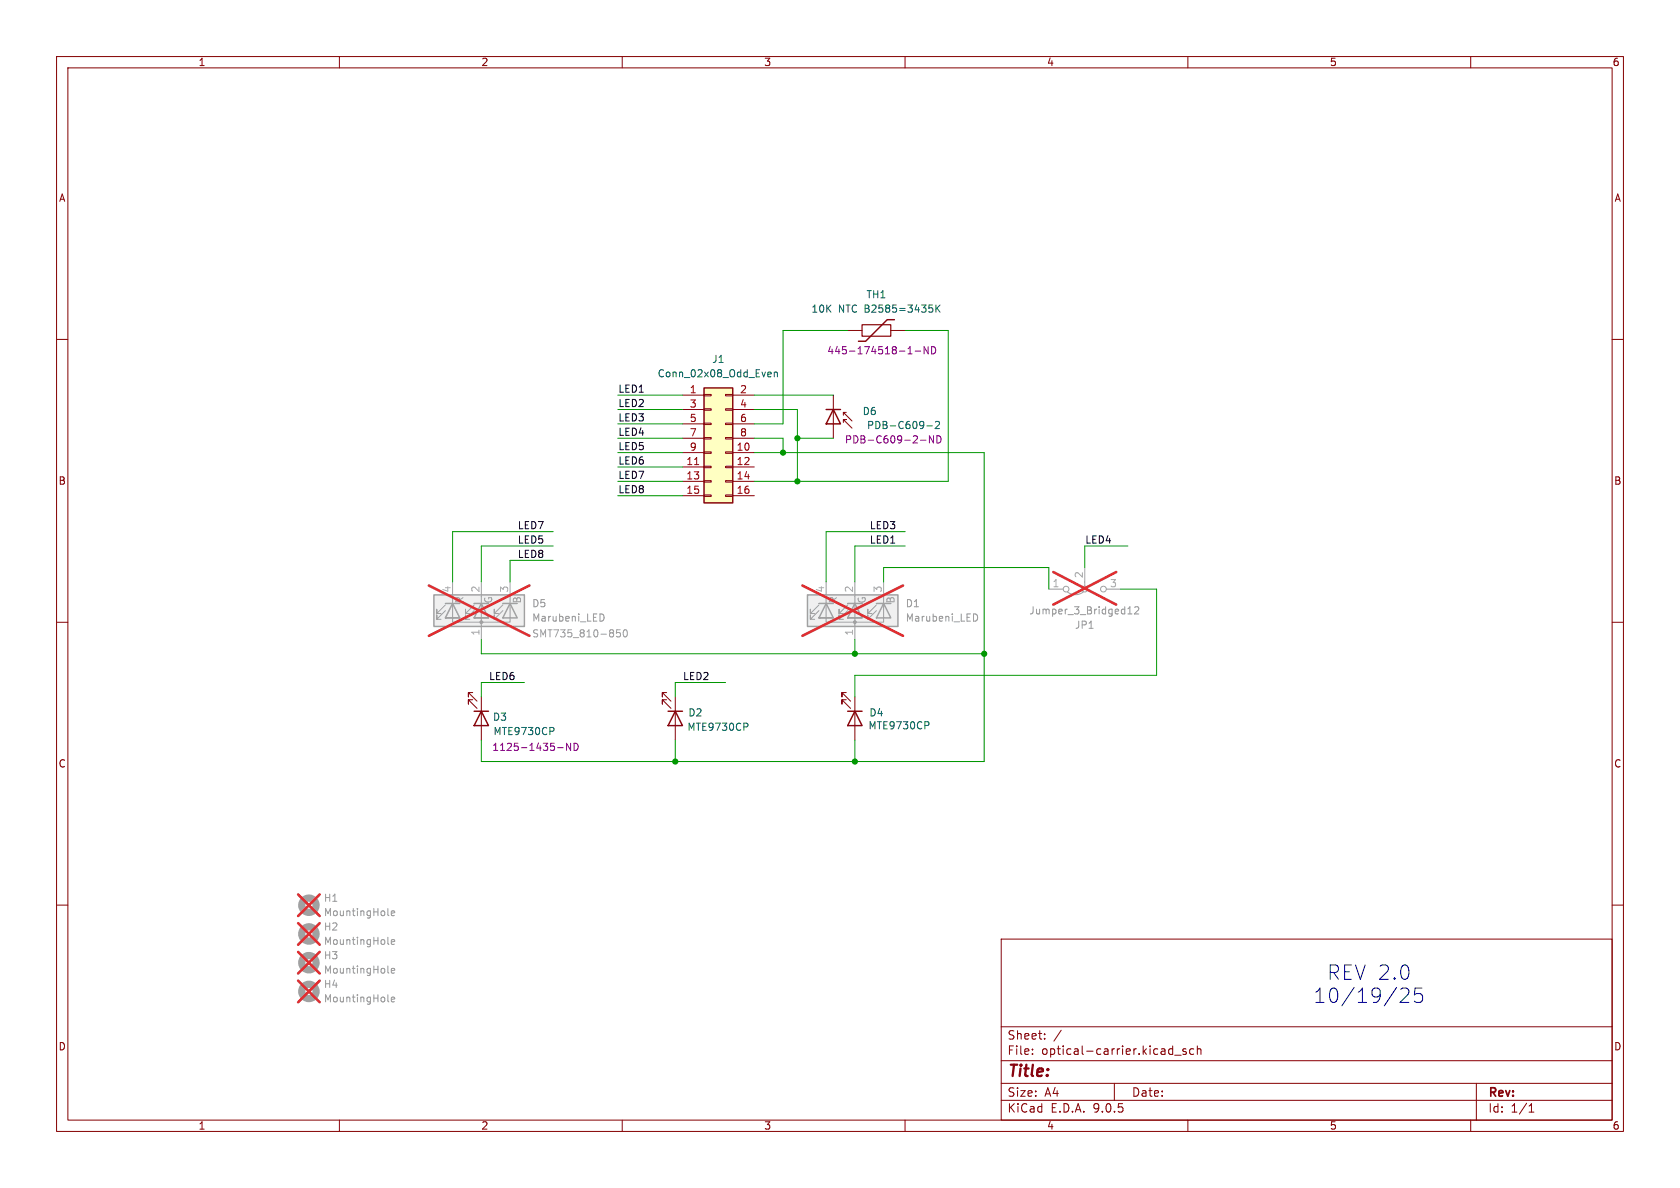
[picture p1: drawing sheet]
<svg xmlns="http://www.w3.org/2000/svg" width="297mm" height="210mm" viewBox="0 0 297 210" stroke-linecap="round" stroke-linejoin="round" font-family="sans-serif">
<g fill="none" stroke="#840000" stroke-width=".18">
<path d="M10 10h277v190h-277zM12 12h273v186h-273zM60 10v2M110 10v2M160 10v2M210 10v2M260 10v2M10 60h2M285 60h2M10 110h2M285 110h2M10 160h2"/>
<path d="M177 166h108v32h-108zM285 160h2M60 198v2M110 198v2M160 198v2M177 194.5h108M177 191.5h108M177 187.5h108M177 181.5h108M182.5 186.3v.1M182.5 185.5v.1M184.7 183.6v.1"/>
<path d="M184.7 182.8v.1M187.6 182.1l-1.3 2M197 191.5v3M207.2 185.4l.1 .1M207.3 184.9v1.5M207.3 186.3l-.1 .1M207.7 186.5h1.1M209.7 185.5l-.4-.1-.2 .2 .1 .2 .5 .2v.3h-.6M210 198v2M211 185.5l-.4-.1-.3 .3v.4l.2 .2h.5M211.7 185.5l.2-.1 .3 .1 .1 .9M211.7 184.9v1.5"/>
<path d="M260 198v2M261 191.5v6.5M270.3 196.6h.9M270.3 195.5l.4-.4v1.5"/>
</g>
<path d="M142.7 105.2h16v5.5h-16z" fill="#f0f0f0"/>
<path d="M142.7 105.2h16v5.5h-16zM144.8 106.7h2.5M146 106.7l1.3 2.5h-2.5zM149.9 106.7h2.5M151.1 106.7l1.3 2.5h-2.5zM154.9 106.7h2.6M156.2 106.7l1.3 2.5h-2.6z" fill="none" stroke="#a1a1a1" stroke-width=".25"/>
<g fill="none" stroke="#a1a1a1" stroke-width=".18">
<path d="M144.8 106.7h2.5M144.8 106.9l-1.5 1.6v-.8v.8h.7M144.8 108l-1.5 1.5v-.8v.8h.7M144.8 109.2h.1M144.8 109.2h2.5zM146 102.9v7.1h10.2v-7.1M149.9 106.7h2.5M149.9 106.9l-1.6 1.6v-.8v.8h.8M149.9 108l-1.6 1.5v-.8v.8h.8M149.9 109.2h.1M149.9 109.2h2.5zM151.1 102.9v10.1"/>
<path d="M154.9 106.9l-1.5 1.6v-.8v.8h.8M154.9 108l-1.5 1.5v-.8v.8h.8"/>
</g>
<circle cx="151.1" cy="110" r=".25" fill="#a1a1a1" stroke="#a1a1a1" stroke-width=".18"/>
<path d="M172.1 108.5a.64 .64 0 0 1 .7 .7 .64 .64 0 0 1-.7 .6" fill="none" stroke="#989898" stroke-width=".18"/>
<path d="M141.9 103.5l17.7 8.9M159.6 103.5l-17.7 8.9" fill="none" stroke="#e12e31" stroke-width=".46"/>
<path d="M117.9 122.4h-.8v.8v-.8l1.5 1.6M117.9 123.7h-.8v.8v-.8l1.5 1.5M119.4 123.2v7.6" fill="none" stroke="#840000" stroke-width=".18"/>
<path d="M118.1 125.7h2.5M119.4 125.7l1.2 2.6h-2.5z" fill="none" stroke="#840000" stroke-width=".25"/>
<path d="M132 127.8l.2 .3v.3l-.2 .1" fill="none" stroke="#006464" stroke-width=".18"/>
<path d="M76.7 105.2h16v5.5h-16z" fill="#f0f0f0"/>
<path d="M76.7 105.2h16v5.5h-16zM78.7 106.7h2.6M80 106.7l1.3 2.5h-2.6zM83.8 106.7h2.6M85.1 106.7l1.3 2.5h-2.6zM88.9 106.7h2.5M90.2 106.7l1.2 2.5h-2.5z" fill="none" stroke="#a1a1a1" stroke-width=".25"/>
<g fill="none" stroke="#a1a1a1" stroke-width=".18">
<path d="M78.7 106.7h2.6M78.7 106.9l-1.5 1.6v-.8v.8h.8M78.7 108l-1.5 1.5v-.8v.8h.8M78.7 109.2h.1M78.7 109.2h2.6zM80 102.9v7.1h10.2v-7.1M83.8 106.7h2.6M83.8 106.9l-1.5 1.6v-.8v.8h.8M83.8 108l-1.5 1.5v-.8v.8h.8M83.8 109.2h.1M83.8 109.2h2.6zM85.1 102.9v10.1"/>
<path d="M88.9 106.9l-1.5 1.6v-.8v.8h.7M88.9 108l-1.5 1.5v-.8v.8h.7M109.6 111.3h-.6v.6l.1-.1 .5 .1 .1 .1-.1 .5-.2 .1-.4-.1M110.3 111.4l.2-.1a.68 .68 0 0 1 .4 .7 .68 .68 0 0 1-.4 .6l-.2-.1-.1-.4z"/>
</g>
<circle cx="85.1" cy="110" r=".25" fill="#a1a1a1" stroke="#a1a1a1" stroke-width=".18"/>
<path d="M106.1 108.5a.64 .64 0 0 1 .7 .7 .64 .64 0 0 1-.7 .6M68.6 176.9l.2 .2M68.6 161.7l.2 .2M68.6 171.8l.2 .2M68.6 166.8l.2 .1M69.2 176.7l.6-.1-.1-.3h-.3l-.2 .1v.6h.5M69.2 161.4l.6-.1-.1-.2-.3-.1-.2 .2v.6h.5M69.2 166.5l.6-.1-.1-.2-.3-.1-.2 .2v.6h.5M69.2 171.6l.6-.1-.1-.3h-.3l-.2 .2v.6h.5" fill="none" stroke="#989898" stroke-width=".18"/>
<path d="M75.8 103.5l17.8 8.9M93.6 103.5l-17.8 8.9M52.7 158.1l3.8 3.8M56.5 158.1l-3.8 3.8M52.7 173.4l3.8 3.8M52.7 168.3l3.8 3.8M52.7 163.2l3.8 3.8M56.5 173.4l-3.8 3.8M56.5 168.3l-3.8 3.8M56.5 163.2l-3.8 3.8" fill="none" stroke="#e12e31" stroke-width=".46"/>
<path d="M149.9 58.4h2.5M157.5 58.4h2.5M147.3 69.9v7.6M149.1 74.7v-.5h.5h-.5l1.5 1.5M149.1 72.9v.5M149.6 72.9h-.5l1.5 1.5M83.6 122.4h-.8v.8v-.8l1.5 1.6M83.6 123.7h-.8v.8v-.8l1.5 1.5M85.1 123.2v7.6M149.6 122.4h-.8v.8v-.8l1.6 1.6M149.6 123.7h-.8v.8v-.8l1.6 1.5M151.1 123.2v7.6" fill="none" stroke="#840000" stroke-width=".18"/>
<path d="M158.1 56.5h-1.3l-3.8 3.8h-1.2M146 72.4h2.6M147.3 72.4l1.3 2.5h-2.6zM83.8 125.7h2.6M85.1 125.7l1.3 2.6h-2.6zM149.9 125.7h2.5M151.1 125.7l1.3 2.6h-2.5z" fill="none" stroke="#840000" stroke-width=".25"/>
<path d="M164.3 53.9h.6M164.8 54.5l.1 .1-.1 .5M165.5 53.9v1.3M165.6 54.5l.6 .7M166.2 53.9l-.7 .7M163.9 75.3h.9M165.4 74.6l.5-.1 .2 .4-.8 .9h.8M97.7 128.6l.2 .2v.3l-.2 .2M164 127.6l.2 .2v.3l-.2 .1" fill="none" stroke="#006464" stroke-width=".18"/>
<path d="M160.5 62.6h.7M160.8 61.5l.1-.2v1.3M161.8 62.1h1M162.7 77.8h1M164.1 61.3v1.3l-.7-1.3v1.3M164.7 61.3a.64 .64 0 0 1 .7 .6 .64 .64 0 0 1-.7 .7zM165 77v1.3l-.7-1.3v1.3M165.6 77a.64 .64 0 0 1 .8 .7 .64 .64 0 0 1-.8 .6zM98.6 132.2h.9M100.9 131.4v1.3l-.7-1.3v1.3M101.5 131.4a.64 .64 0 0 1 .7 .6 .64 .64 0 0 1-.7 .7z" fill="none" stroke="#840084" stroke-width=".18"/>
<g fill="none" stroke="#a1a1a1" stroke-width="1.3">
<circle cx="54.6" cy="175.3" r="1.27"/>
<circle cx="54.6" cy="160" r="1.27"/>
<circle cx="54.6" cy="165.1" r="1.27"/>
<circle cx="54.6" cy="170.2" r="1.27"/>
</g>
<path d="M152.4 57.4h5.1v2h-5.1z" fill="none" stroke="#840000" stroke-width=".2"/>
<path d="M124.5 68.6h5v20.3h-5z" fill="#ffffc2"/>
<path d="M124.5 68.6h5v20.3h-5z" fill="none" stroke="#840000" stroke-width=".25"/>
<g fill="none" stroke="#840000" stroke-width=".18">
<path d="M120.6 69.9h3.9M120.6 72.4h3.9M120.6 74.9h3.9M120.6 77.5h3.9M124.5 69.7h1.2v.3h-1.2zM124.5 72.3h1.2v.2h-1.2zM124.5 74.8h1.2v.3h-1.2zM124.5 77.3h1.2v.3h-1.2zM124.5 79.9h1.2v.2h-1.2zM128.3 69.7h1.2v.3h-1.2zM128.3 72.3h1.2v.2h-1.2zM128.3 74.8h1.2v.3h-1.2z"/>
<path d="M128.3 77.3h1.2v.3h-1.2zM128.3 79.9h1.2v.2h-1.2zM129.5 69.9h3.8M129.5 72.4h3.8M129.5 74.9h3.8M129.5 77.5h3.8M120.6 80h3.9M120.6 82.6h3.9M120.6 85.1h3.9M120.6 87.6h3.9M124.5 82.4h1.2v.3h-1.2zM124.5 85h1.2v.2h-1.2z"/>
<path d="M124.5 87.5h1.2v.3h-1.2zM128.3 82.4h1.2v.3h-1.2zM128.3 85h1.2v.2h-1.2zM128.3 87.5h1.2v.3h-1.2zM129.5 80h3.8M129.5 82.6h3.8M129.5 85.1h3.8M129.5 87.6h3.8"/>
</g>
<path d="M122.8 82.1h.7" fill="none" stroke="#a90000" stroke-width=".18"/>
<path d="M135.9 65.8h.4v.3l-.6 .1M136.3 66.6h-.4M136.9 65.9l.2-.1h.3v.8M136.9 65.8v.8" fill="none" stroke="#006464" stroke-width=".18"/>
<g fill="none" stroke="#a1a1a1" stroke-width=".18">
<path d="M185.4 104.1h2.6M188.7 104.6a2.26 2.26 0 0 0 2.8 0M191.8 100.3v3.3M195.6 104.1h2.5"/>
<circle cx="188.5" cy="104.1" r=".51"/>
<circle cx="191.8" cy="104.1" r=".51"/>
<circle cx="195.1" cy="104.1" r=".51"/>
</g>
<path d="M199.4 108.5h.7M199.4 107.6l.4-.3v1.2M200.6 107.4l.5-.1 .2 .3-.8 .9h.8" fill="none" stroke="#989898" stroke-width=".18"/>
<path d="M186.2 101.1l11.1 5.8M197.3 101.1l-11.1 5.8" fill="none" stroke="#e12e31" stroke-width=".46"/>
<g fill="none" stroke="#009600" stroke-width=".18">
<path d="M149.9 58.4h-11.5v16.5h-5.1M160 58.4h7.6v26.7h-34.3M109.2 69.9h11.4M109.2 74.9h11.4M109.2 72.4h11.4M109.2 77.5h11.4M133.3 69.9h14M133.3 72.4h7.7v12.7M133.3 77.5h5.1v2.5M141 77.5h6.3M97.8 96.5h-12.7v6.4M97.8 94h-17.8v8.9"/>
<path d="M97.8 99.1h-7.6v3.8M109.2 85.1h11.4M109.2 80h11.4M109.2 82.6h11.4M109.2 87.6h11.4M133.3 80h40.7v54.6h-88.9v-3.8M160 96.5h-8.9v6.4M160 94h-14v8.9M199.4 96.5h-7.6v3.8M85.1 113v2.6h88.9M151.1 113v2.6M156.2 102.9v-2.6h29.2v3.8"/>
<path d="M198.1 104.1h6.4v15.3h-53.4v3.8M92.7 120.7h-7.6v2.5M119.4 130.8v3.8M128.3 120.7h-8.9v2.5M151.1 130.8v3.8"/>
</g>
<path d="M248 174.7l-.4 .2M248.6 174.7a.69 .69 0 0 1 .4 1.1l-1.5 1.4h1.6M251.4 174.7h-1.2l-.2 1.2 .4-.3 .9 .2 .2 .3-.1 .9-.4 .2h-.6l-.4-.2" fill="none" stroke="#0000c2" stroke-width=".18"/>
<g fill="#009600" stroke="#009600" stroke-width=".18">
<circle cx="174" cy="115.6" r=".46"/>
<circle cx="151.1" cy="134.6" r=".46"/>
<circle cx="151.1" cy="115.6" r=".46"/>
<circle cx="138.4" cy="80" r=".46"/>
<circle cx="119.4" cy="134.6" r=".46"/>
<circle cx="141" cy="77.5" r=".46"/>
<circle cx="141" cy="85.1" r=".46"/>
</g>
<g font-size="3.5" fill="#0000c2">
<text x="234.6" y="173.4">REV 2.0</text>
<text x="232.2" y="177.5">10/19/25</text>
</g>
<text font-size="2.8" fill="#840000" x="178" y="190.9">Title:</text>
<g font-size="2.1" fill="#840000">
<text x="178" y="184">Sheet:</text>
<text x="178" y="186.7">File:</text>
<text x="184.1" y="186.7">optical-carrier.kicad_sch</text>
<text x="178" y="196.9">KiCad</text>
<text x="178" y="194.1">Size:</text>
<text x="184.7" y="194.1">A4</text>
<text x="185.7" y="196.9">E.D.A.</text>
<text x="193.3" y="196.9">9.0.5</text>
<text x="200" y="194.1">Date:</text>
<text x="263" y="194.3">Rev:</text>
<text x="263" y="196.9">Id:</text>
<text x="267.1" y="196.9">1/1</text>
</g>
<g font-size="1.8" fill="#840000">
<text x="35" y="11.9">1</text>
<text x="85" y="11.9">2</text>
<text x="135" y="11.9">3</text>
<text x="185" y="11.9">4</text>
<text x="235" y="11.9">5</text>
<text x="285" y="11.9">6</text>
<text x="10.3" y="35.9">A</text>
<text x="285.3" y="35.9">A</text>
<text x="10.3" y="85.9">B</text>
<text x="285.3" y="85.9">B</text>
<text x="10.3" y="135.9">C</text>
<text x="285.3" y="135.9">C</text>
<text x="10.3" y="185.9">D</text>
<text x="285.3" y="185.9">D</text>
<text x="35" y="199.9">1</text>
<text x="85" y="199.9">2</text>
<text x="135" y="199.9">3</text>
<text x="185" y="199.9">4</text>
<text x="235" y="199.9">5</text>
<text x="285" y="199.9">6</text>
</g>
<g font-size="1.8" fill="#006464">
<text x="153.1" y="52.9">TH1</text>
<text x="143.3" y="55.5">10K</text>
<text x="148.2" y="55.5">NTC B2585=3435K</text>
<text x="125.8" y="64.4">J1</text>
<text x="116.2" y="66.9">Conn_02x08_Odd_Even</text>
<text x="152.4" y="73.6">D6</text>
<text x="153.2" y="76">PDB-C609-2</text>
<text x="87.1" y="127.6">D3</text>
<text x="87.1" y="130.1">MTE9730CP</text>
<text x="121.4" y="129.4">MTE9730CP</text>
<text x="121.6" y="126.8">D2</text>
<text x="153.4" y="129.1">MTE9730CP</text>
<text x="153.6" y="126.8">D4</text>
</g>
<g font-size="1.8" fill="#840084">
<text x="146.1" y="62.8">445-174518-1-ND</text>
<text x="149.3" y="78.6">PDB-C609-2-ND</text>
<text x="86.9" y="132.9">1125-1435-ND</text>
</g>
<g font-size="1.8" fill="#0f0f0f">
<text x="109.2" y="69.5">LED1</text>
<text x="109.2" y="77.1">LED4</text>
<text x="109.2" y="72">LED2</text>
<text x="109.2" y="74.6">LED3</text>
<text x="109.2" y="82.2">LED6</text>
<text x="109.2" y="79.7">LED5</text>
<text x="109.2" y="87.3">LED8</text>
<text x="109.2" y="84.7">LED7</text>
<text x="91.4" y="93.6">LED7</text>
<text x="153.7" y="93.6">LED3</text>
<text x="91.4" y="96.2">LED5</text>
<text x="91.4" y="98.7">LED8</text>
<text x="153.7" y="96.2">LED1</text>
<text x="191.8" y="96.2">LED4</text>
<text x="86.4" y="120.3">LED6</text>
<text x="120.6" y="120.3">LED2</text>
</g>
<g font-size="1.8" fill="#a90000">
<text x="121.8" y="69.6">1</text>
<text x="130.7" y="69.6">2</text>
<text x="121.8" y="72.1">3</text>
<text x="121.8" y="74.7">5</text>
<text x="121.8" y="77.2">7</text>
<text x="130.7" y="72.1">4</text>
<text x="130.7" y="74.7">6</text>
<text x="130.7" y="77.2">8</text>
<text x="121.2" y="82.3">11</text>
<text x="121.8" y="79.8">9</text>
<text x="130.1" y="79.8">10</text>
<text x="130.1" y="82.3">12</text>
<text x="121.2" y="84.8">13</text>
<text x="121.2" y="87.4">15</text>
<text x="130.1" y="84.8">14</text>
<text x="130.1" y="87.4">16</text>
</g>
<g font-size="1.8" fill="#aaa">
<text x="79.8" y="104.8" transform="rotate(-90 79.8 104.8)">4</text>
<text x="84.8" y="104.8" transform="rotate(-90 84.8 104.8)">2</text>
<text x="89.9" y="104.8" transform="rotate(-90 89.9 104.8)">3</text>
<text x="145.8" y="104.8" transform="rotate(-90 145.8 104.8)">4</text>
<text x="150.9" y="104.8" transform="rotate(-90 150.9 104.8)">2</text>
<text x="156" y="104.8" transform="rotate(-90 156 104.8)">3</text>
<text x="186" y="103.9">1</text>
<text x="191.5" y="102.3" transform="rotate(-90 191.5 102.3)">2</text>
<text x="196.1" y="103.9">3</text>
<text x="84.8" y="112.5" transform="rotate(-90 84.8 112.5)">1</text>
<text x="150.9" y="112.5" transform="rotate(-90 150.9 112.5)">1</text>
</g>
<g font-size="1.8" fill="#a1a1a1">
<text x="82.1" y="106.8" transform="rotate(-90 82.1 106.8)">R</text>
<text x="87.2" y="106.8" transform="rotate(-90 87.2 106.8)">G</text>
<text x="92.3" y="106.8" transform="rotate(-90 92.3 106.8)">B</text>
<text x="148.2" y="106.8" transform="rotate(-90 148.2 106.8)">R</text>
<text x="153.3" y="106.8" transform="rotate(-90 153.3 106.8)">G</text>
<text x="158.3" y="106.8" transform="rotate(-90 158.3 106.8)">B</text>
<text x="94" y="112.9">SMT735_810-850</text>
</g>
<g font-size="1.8" fill="#989898">
<text x="94" y="107.5">D5</text>
<text x="160" y="107.5">D1</text>
<text x="94" y="110.1">Marubeni_LED</text>
<text x="160" y="110.1">Marubeni_LED</text>
<text x="181.9" y="108.8">Jumper_3_Bridged12</text>
<text x="189.9" y="111.4">JP1</text>
<text x="57.2" y="159.6">H1</text>
<text x="57.2" y="162.2">MountingHole</text>
<text x="57.2" y="164.7">H2</text>
<text x="57.2" y="167.2">MountingHole</text>
<text x="57.2" y="169.8">H3</text>
<text x="57.2" y="172.3">MountingHole</text>
<text x="57.2" y="174.9">H4</text>
<text x="57.2" y="177.4">MountingHole</text>
</g>
</svg>
